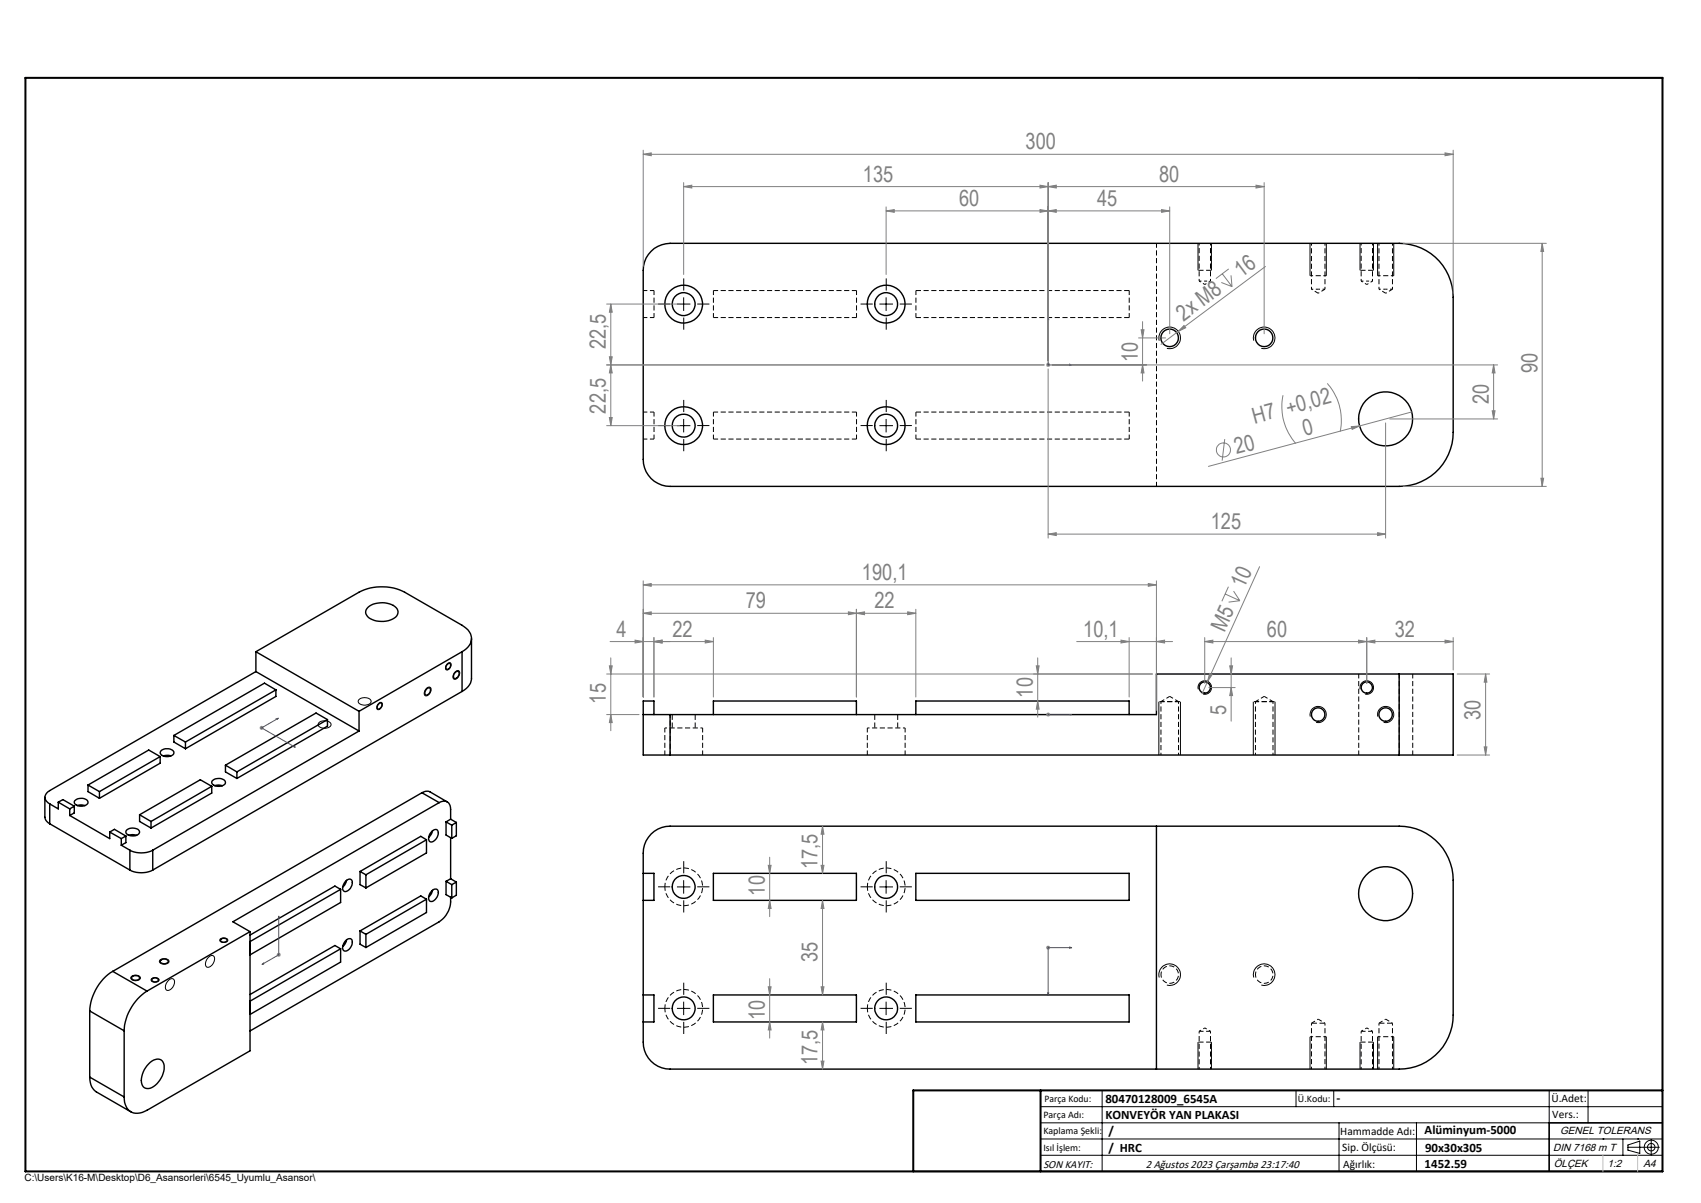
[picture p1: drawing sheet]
<svg xmlns="http://www.w3.org/2000/svg" width="420mm" height="297mm" viewBox="0 0 420 297" stroke-linecap="round" stroke-linejoin="round" font-family="sans-serif">
<path d="M296.1 69.4l1.4 .8M297.5 70.2l1.4-.8M323.8 71.4h1.7M325.5 71.4h1.7M336.1 69.4l1.4 .8M337.5 70.2l1.4-.8M340.5 71.4h1.7M342.2 71.4h1.6M297.5 253.8l-1.4 .8M298.9 254.6l-1.4-.8M337.5 253.8l-1.4 .8M338.9 254.6l-1.4-.8" fill="none" stroke="#000" stroke-width=".25" stroke-dasharray="1.3 .6" stroke-dashoffset=".8" stroke-linecap="butt"/>
<g fill="none" stroke="#000" stroke-width=".25" stroke-dasharray="1.3 .6" stroke-dashoffset=".2" stroke-linecap="butt">
<path d="M161.5 71.7v6.7M176.2 78.4v-6.7M211.5 71.7v6.7M226.2 78.4v-6.7M278.8 78.4v-6.7M161.5 101.7v6.7M176.2 108.4v-6.7M211.5 101.7v6.7M226.2 108.4v-6.7M278.8 108.4v-6.7M285.6 120.1v-60M164.2 179.7v6.7"/>
<path d="M214.2 179.7v6.7M335.5 166.4v20M173.5 186.4v-6.7M223.5 186.4v-6.7M345.5 186.4v-20M348.8 186.4v-20M298.9 254.6h-2.8M338.9 254.6h-2.8"/>
</g>
<path d="M226.2 78.4h52.6M278.8 71.7h-52.6M226.2 108.4h52.6M278.8 101.7h-52.6" fill="none" stroke="#000" stroke-width=".25" stroke-dasharray="1.3 .6" stroke-linecap="butt"/>
<path d="M158.8 78.4h2.7M161.5 71.7h-2.7M158.8 108.4h2.7M161.5 101.7h-2.7M288.8 171.9l-2.1 1.3M291 173.2l-2.2-1.3M312.2 171.9l-2.2 1.3M314.3 173.2l-2.1-1.3M164.2 218.9a4.7 4.7 0 0 0 6.7 4.2 4.7 4.7 0 0 0 .7-7.9 4.7 4.7 0 0 0-7.4 2.9v.8M214.2 218.9a4.7 4.7 0 0 0 6.7 4.2 4.7 4.7 0 0 0 .7-7.9 4.7 4.7 0 0 0-7.4 2.9v.8M164.2 248.9a4.7 4.7 0 0 0 6.7 4.2 4.7 4.7 0 0 0 .7-7.9 4.7 4.7 0 0 0-7.4 2.9v.8M214.2 248.9a4.7 4.7 0 0 0 6.7 4.2 4.7 4.7 0 0 0 .7-7.9 4.7 4.7 0 0 0-7.4 2.9v.8" fill="none" stroke="#000" stroke-width=".25" stroke-dasharray="1.3 .6" stroke-dashoffset=".3" stroke-linecap="butt"/>
<path d="M176.2 78.4h35.3M211.5 71.7h-35.3M176.2 108.4h35.3M211.5 101.7h-35.3" fill="none" stroke="#000" stroke-width=".25" stroke-dasharray="1.3 .6" stroke-dashoffset=".1" stroke-linecap="butt"/>
<g fill="none" stroke="#000" stroke-width=".25" stroke-dasharray="1.3 .6" stroke-dashoffset=".7" stroke-linecap="butt">
<path d="M296.1 69.4h1.4M296.1 60.1v9.3M297.5 69.4h1.4M298.9 69.4v-9.3M323.8 60.1v11.3M327.2 71.4v-11.3M336.1 69.4h1.4M336.1 60.1v9.3M337.5 69.4h1.4M338.9 69.4v-9.3M340.5 60.1v11.3M343.8 71.4v-11.3"/>
<path d="M164.2 179.7h9.3M214.2 179.7h9.3M286.7 173.2v13.2M310 173.2v13.2M291 186.4v-13.2M314.3 186.4v-13.2M296.1 254.6v9.3M323.8 252.6v11.3M336.1 254.6v9.3M340.5 252.6v11.3M298.9 263.9v-9.3M327.2 263.9v-11.3"/>
<path d="M338.9 263.9v-9.3M343.8 263.9v-11.3"/>
</g>
<path d="M323.8 71.4l1.7 1M325.5 72.4l1.7-1M340.5 71.4l1.7 1M342.2 72.4l1.6-1M325.5 251.6l-1.7 1M327.2 252.6l-1.7-1M342.2 251.6l-1.7 1M343.8 252.6l-1.6-1" fill="none" stroke="#000" stroke-width=".25" stroke-dasharray="1.3 .6" stroke-dashoffset="1" stroke-linecap="butt"/>
<g fill="none" stroke="#000" stroke-width=".35">
<path d="M160.8 62.1a6.7 6.7 0 0 1 4.7-2h180a13.3 13.3 0 0 1 13.3 13.3v33.3a13.3 13.3 0 0 1-13.3 13.4h-180a6.6 6.6 0 0 1-6.7-6.7v-46.7a6.6 6.6 0 0 1 2-4.6zM90.9 149.9a5.5 5.5 0 0 1 7.2 .5 1.79 1.79 0 0 1-1.2 2.5 5.9 5.9 0 0 1-6.2-.7l-.2-.3a1.45 1.45 0 0 1 .4-2zM116.4 157.7v9.8a3.9 3.9 0 0 1-2.3 3.2M63.2 165.8l-50.9 29.4a1.72 1.72 0 0 0-1.2 1.6 1.72 1.72 0 0 0 1.2 1.7M63.2 160.9l25.4-14.7a12.6 12.6 0 0 1 11.3 0l14.2 8.2a3.5 3.5 0 0 1 2.1 4.5l-1.1 1.3-1 .7M63.2 165.8l25.5 14.7M63.2 160.9l25.5 14.7M63.2 160.9v4.9M68.1 170.3v1.6l-22.3 13M68.1 170.3l-2.8-1.6-22.4 12.9M68.1 170.3l-22.3 12.9M80.9 177.7v1.6l-22.4 12.9"/>
<path d="M80.9 177.7l-2.9-1.7-22.3 12.9M80.9 177.7l-22.4 12.9M88.7 175.6v4.9M93.6 173.7l.2-.1a.65 .65 0 0 1 .6 .6 .65 .65 0 0 1-.5 .6l-.4 .3a.77 .77 0 0 1-.4-.8 .77 .77 0 0 1 .5-.6zM105.3 170.1a.54 .54 0 0 1 .8-.3 .54 .54 0 0 1 .2 .8 .83 .83 0 0 1-.5 .8 .83 .83 0 0 1-.8 0l-.1-.5zM110.4 164.1l.6-.3a.84 .84 0 0 1 .1 1 .84 .84 0 0 1-.9 .4l-.1-.7zM112.4 166.1a.54 .54 0 0 1 .7-.3 .54 .54 0 0 1 .2 .7 .82 .82 0 0 1-.4 .9 .82 .82 0 0 1-.9-.1v-.7zM114.1 160.9l-25.4 14.7M114.1 160.9v9.8M114.1 170.7l-76.4 44.1M158.8 176.4h6.7M161.5 176.4v-3.3h-2.7v13.3h6.7"/>
<path d="M165.5 176.4v10M176.1 176.4v-3.3h35.4v3.3M226.1 176.4v-3.3h52.7v3.3M345.5 166.4h13.3v20h-13.3M345.5 166.4v20M345.5 166.4h-60v10h-120M11.1 196.8v5l.2 .7 1 .9M12.3 198.5v4.9M14.4 198v1.7l-2.1-1.2M14.4 198l2.8 1.7M14.4 198l1.1-.6 2.8 1.6M17.2 199.7v1.6"/>
<path d="M18.3 199v1.7l-1.1 .6M18.3 199l-1.1 .7M18.5 197.7a2.27 2.27 0 0 1 3.2 .2 1.35 1.35 0 0 1-1.8 1.1l-1.3-.4-.3-.4zM19.1 198.9l.9-.2 1 .2M21.7 193.8v1.6l2.9 1.7M21.7 193.8l2.9 1.6M24.6 195.4v1.7M39.5 186.8v1.6l-14.9 8.7M39.5 186.8l-2.8-1.6-15 8.6M39.5 186.8l-14.9 8.6M39.9 185.2a2.28 2.28 0 0 1 3 .4 1.4 1.4 0 0 1-1.8 1.2h-.4a.91 .91 0 0 1-1-.5 .91 .91 0 0 1 .2-1.1zM40.3 186.6l.9-.1 1 .1"/>
<path d="M42.9 181.6v1.6l2.9 1.7M42.9 181.6l2.9 1.6M45.8 183.2v1.7M52.3 194.1v1.7l-15 8.6M52.3 194.1l-2.8-1.6-15 8.7M52.3 194.1l-15 8.7M52.4 192.8a2.27 2.27 0 0 1 3.2 .2 1.35 1.35 0 0 1-1.8 1.1l-1.3-.4-.2-.5zM53 194l.9-.2 1 .2M55.7 188.9v1.7l2.8 1.6M55.7 188.9l2.8 1.7M58.5 190.6v1.6M88.7 180.5l-51 29.4"/>
<path d="M104.2 195.7l.9-.3h.8l4.5 2.6M104.2 195.7l4.2 2.5M104.2 195.7l-76.4 44.1M108.4 198.2a1.74 1.74 0 0 1 2-.2 1.74 1.74 0 0 1 .9 1.8v2.4M108.4 198.2l-50.9 29.4 4.2 2.4M165.5 186.4h180M12.3 203.4l19.8 11.4M17.2 201.3l9.9 5.7v-1.6M27.1 205.4l2.9 1.6M27.1 205.4l1.2-.7 2.8 1.7M30 208.7l2.1 1.2M30 207v1.7"/>
<path d="M31.1 206.4v1.6l-1.1 .7M31.1 206.4l-1.1 .6M31.2 205a2.27 2.27 0 0 1 3.2 .2 1.35 1.35 0 0 1-1.8 1.2 1.12 1.12 0 0 1-1.4-1.4zM31.8 206.2l.9-.1 1 .1M32.1 209.9a6.3 6.3 0 0 0 5.6 0M32.1 214.8a6.3 6.3 0 0 0 5.6 0M32.1 209.9v4.9M34.5 201.2v1.6l2.8 1.6M34.5 201.2l2.8 1.6M37.3 202.8v1.6M37.7 209.9v4.9M84.1 219.6l-1.4-.8-21 12.1"/>
<path d="M84.1 219.6l-22.3 12.8M84.1 219.6v3.2l-22.3 12.9M85.4 217.4a.85 .85 0 0 1 1.2-.3 .85 .85 0 0 1 .4 1.1 1.99 1.99 0 0 1-2 1.9 1.75 1.75 0 0 1 .4-2.7zM85.6 217.3l-.5 1.2-.5 .5M88.9 215.2v3.2l1.4 .8M88.9 215.2l1.4 .8M90.3 216v3.2M105.3 207.3l-1.4-.8-15 8.7M105.3 207.3v3.3l-15 8.6M105.3 207.3l-15 8.7M106.7 219.9a.85 .85 0 0 1 1.1-.4 .85 .85 0 0 1 .4 1.2 2.05 2.05 0 0 1-2 1.8 1.85 1.85 0 0 1 .5-2.6zM106.7 205.2a.85 .85 0 0 1 1.1-.4 .85 .85 0 0 1 .4 1.2 2.05 2.05 0 0 1-2 1.8 1.81 1.81 0 0 1 .5-2.6z"/>
<path d="M106.8 205.1l-.3 .8-.7 .8M106.8 219.8l-.3 .8-.7 .8M110.1 202.9v3.3l1.4 .8M110.1 217.6v3.3l1.4 .8M110.1 202.9l1.4 .8M110.1 217.6l1.4 .8M111.3 206.8v10.2M111.3 202.2l-1.2 .7M111.3 217l-1.2 .6M111.3 202.2l1.4 .9M111.3 217l1.4 .8M111.5 203.7v3.3"/>
<path d="M111.5 218.4v3.3M112.7 203.1l-1.2 .6M112.7 203.1v3.2l-1.2 .7M112.7 217.8v3.2l-1.2 .7M112.7 217.8l-1.2 .6M158.8 215.6h2.7v6.7h-2.7M160.8 205.9a6.5 6.5 0 0 1 4.7-1.9h180a13.3 13.3 0 0 1 13.3 13.3v33.3a13.3 13.3 0 0 1-13.3 13.3h-180a6.6 6.6 0 0 1-6.7-6.6v-46.7a6.6 6.6 0 0 1 2-4.7zM176.1 215.6h35.4v6.7h-35.4zM226.1 215.6h52.7v6.7h-52.7zM285.5 204v59.9M27.8 239.8a12.4 12.4 0 0 0-5.6 9.8M27.8 239.8l8.5 4.9"/>
<path d="M39.7 237.1a1.23 1.23 0 0 1 1.9 .3 1.2 1.2 0 0 1-2.1 0zM54.5 231.9a1.05 1.05 0 0 1 1.6 .2 .91 .91 0 0 1-.9 .5 .91 .91 0 0 1-.8-.5zM61.7 230v29.4l-25.4 14.7a3.4 3.4 0 0 1-5.1-.9l-.4-1.1-.1-1.3M61.7 230l-25.4 14.7M61.7 235.7h.1M61.7 232.4h.1M61.8 232.4v3.3M84.1 234.2l-1.4-.8-21 12.1M84.1 234.2v3.3l-22.3 12.9M84.1 234.2l-22.3 13M85.2 232.4a.91 .91 0 0 1 1-.7 .91 .91 0 0 1 .8 .9 2.04 2.04 0 0 1-2 2.2 1.67 1.67 0 0 1 .2-2.4zM85.6 232.1l-.5 1-.5 .6"/>
<path d="M88.9 229.8v3.3l1.4 .8M88.9 229.8l1.4 .9M90.3 230.7v3.2M105.3 222l-1.4-.8-15 8.6M105.3 222v3.3l-15 8.6M105.3 222l-15 8.7M111.3 221.5a6.4 6.4 0 0 1-2.9 6.1l-46.7 26.9M22.2 249.6l8.5 4.9M22.2 249.6v16.3M30.7 254.5v16.3M32.6 241.2a1.23 1.23 0 0 1 1.9 .3 1.12 1.12 0 0 1-2-.2zM36.3 244.7a12.6 12.6 0 0 0-5.6 9.8"/>
<path d="M37.7 241.6a.87 .87 0 0 1 1.4 .5 .96 .96 0 0 1-1.6-.2zM61.7 250.4h.1M61.7 247.2h.1M61.8 247.2v3.2M158.8 245.6h2.7v6.7h-2.7M176.1 245.6h35.4v6.7h-35.4zM226.1 245.6h52.7v6.7h-52.7zM22.2 265.9a3.9 3.9 0 0 0 1.6 3.7l8.5 4.9M22.2 265.9l8.5 4.9M37.1 262.3a2.01 2.01 0 0 1 3.2-.1 5.1 5.1 0 0 1-1.5 5.3 2.44 2.44 0 0 1-3.4 .8 4.5 4.5 0 0 1 .9-5.2zM410.5 277.2h-28v12M225.5 289.2h185"/>
<circle cx="168.8" cy="75.1" r="2.83"/>
<circle cx="168.8" cy="75.1" r="4.7"/>
<circle cx="218.8" cy="75.1" r="2.83"/>
<circle cx="218.8" cy="75.1" r="4.7"/>
<circle cx="288.8" cy="83.4" r="2.17"/>
<circle cx="312.2" cy="83.4" r="2.17"/>
<circle cx="168.8" cy="105.1" r="2.83"/>
<circle cx="168.8" cy="105.1" r="4.7"/>
<circle cx="218.8" cy="105.1" r="2.83"/>
<circle cx="218.8" cy="105.1" r="4.7"/>
<circle cx="342.1" cy="103.4" r="6.7"/>
<circle cx="297.5" cy="169.7" r="1.4"/>
<circle cx="325.5" cy="176.4" r="1.67"/>
<circle cx="337.5" cy="169.7" r="1.39"/>
<circle cx="342.1" cy="176.4" r="1.67"/>
<circle cx="168.8" cy="218.9" r="2.83"/>
<circle cx="218.8" cy="218.9" r="2.83"/>
<circle cx="342.1" cy="220.6" r="6.7"/>
<circle cx="168.8" cy="249" r="2.83"/>
<circle cx="218.8" cy="249" r="2.83"/>
</g>
<path d="M165.5 176.4v10M286.7 173.2h4.3M310 173.2h4.3" fill="none" stroke="#000" stroke-width=".25" stroke-dasharray="1.3 .6" stroke-dashoffset=".4" stroke-linecap="butt"/>
<path d="M295.8 66.7h3.4M335.8 66.7h3.4M166 176.4v3.3M171.7 179.7v-3.3M216 176.4v3.3M221.7 179.7v-3.3M291.5 173.2h-5.3M314.8 173.2h-5.3M299.2 257.3h-3.4M327.2 252.6h-3.4M339.2 257.3h-3.4M343.8 252.6h-3.3" fill="none" stroke="#000" stroke-width=".25" stroke-dasharray="1.3 .6" stroke-dashoffset="-.1" stroke-linecap="butt"/>
<path d="M323.5 68.1h4M340.2 68.1h4M286.7 240.6a2.17 2.17 0 0 0 3 2 2.17 2.17 0 0 0 .5-3.7 2.17 2.17 0 0 0-3.5 1.1v.6M310 240.6a2.17 2.17 0 0 0 3.1 2 2.17 2.17 0 0 0 .4-3.7 2.17 2.17 0 0 0-3.4 1.1l-.1 .6M327.5 255.9h-4M344.2 255.9h-4" fill="none" stroke="#000" stroke-width=".25" stroke-dasharray="1.3 .6" stroke-dashoffset=".5" stroke-linecap="butt"/>
<g fill="none" stroke="#808080" stroke-width=".25">
<path d="M158.8 38.1l2-.4v.7zM158.8 37.1v28.7M158.8 38.1h200M356.8 37.7l2 .4-2 .3zM358.8 37.1v35.3M168.8 46.1l2-.4v.7zM168.8 45.1v22.7M168.8 46.1h143.3M218.8 52.1l2-.4v.7zM218.8 51.1v16.7M218.8 52.1h70M256.8 51.7l2 .4-2 .3z"/>
<path d="M256.8 45.7l2 .4-2 .3zM258.8 52.1l2-.4v.7zM258.8 46.1l2-.4v.7zM258.8 45.1v44M286.8 51.7l2 .4-2 .3zM288.8 51.1v31.3M310.1 45.7l2 .4-2 .3zM312.1 45.1v37.3M149.8 75.1h18M150.8 75.1l.4 2h-.7zM150.8 75.1v30M282.1 79.4v14.7"/>
<path d="M301.6 69.7l2.6 1.1M301.8 67.6l2.4 3.2M303.4 66.4l-3.2 2.4M304 68l.2 2.8M312.5 65.8l-21.6 16M346.5 60.1h35.3M380.8 60.1v60M380.8 60.1l.3 2h-.6zM150.5 88.1h.7l-.4 2zM150.8 90.1l.4 2h-.7zM257.8 90.1h-108M258.3 90.1h1"/>
<path d="M258.4 89.7l.8 .7M258.8 89.6v1M258.8 91.1v41.8M259.2 89.7l-.8 .7M259.8 90.1h110M281.1 83.4h6.7M281.8 81.4h.7l-.4 2zM282.1 90.1l.4 2h-.7zM290.9 81.8l-4.2 3.2M292.3 80.4l.5 .5-1.9 .9zM316.8 97.6a13.7 13.7 0 0 0 3.2 11.9M327.7 94.6a13.7 13.7 0 0 1 3.2 12"/>
<path d="M368.8 90.1v13.3M368.8 90.1l.3 2h-.7zM149.8 105.1h18M150.5 103.1h.7l-.4 2zM302.4 108.4l-.6 5.3M333.7 105.3l2-.1-1.8 .8zM342.1 104.4v28.5M343.1 103.4h26.7M348.6 101.7l-50.2 13.4M368.4 101.4h.7l-.3 2zM380.5 118.1h.6l-.3 2zM258.8 131.9l2-.4v.7z"/>
<path d="M258.8 131.9h83.3M311 139.9l-12.8 28.3M340.1 131.5l2 .4-2 .3zM346.5 120.1h35.3M150.6 158.4h25.5M156.8 158l2 .4-2 .3zM158.8 144.4l2-.3v.6zM158.8 151.4l2-.3v.7zM158.8 143.4v28.7M158.8 151.4h67.3M158.8 144.4h126.7M161.5 158.4l2-.4v.7z"/>
<path d="M161.5 157.4v14.7M174.1 158l2 .4-2 .3zM176.1 157.4v14.7M209.5 151.1l2 .3-2 .4zM211.5 151.4l2-.3v.7zM211.5 150.4v21.7M224.1 151.1l2 .3-2 .4zM226.1 150.4v21.7M265.9 158.4h23.6M276.8 158l2 .4-2 .3zM278.8 157.4v14.7M283.5 144.1l2 .3-2 .3z"/>
<path d="M285.5 158.4l2-.4v.7zM285.5 143.4v32M297.5 158.4l2-.4v.7zM297.5 157.4v11.3M302.5 146.6l3.6 1.7M303.3 144.8l-1.6 3.6M304.6 145.9l1.5 2.4M306.1 148.3l-2.7 .4M335.5 158l2 .4-2 .3zM337.5 158.4l2-.4v.7zM337.5 157.4v11.3M356.8 158l2 .4-2 .3z"/>
<path d="M358.8 157.4v8M358.8 158.4h-61.3M64.1 179.7h1M64.2 179.3l.7 .8M64.6 179.2v1M64.9 179.3l-.7 .8M149.8 176.4h8M149.8 166.4h134.8M150.5 164.4h.7l-.4 2zM150.8 162.4v18M150.8 176.4l.4 2h-.7zM255.9 164.4h.7l-.4 2z"/>
<path d="M256.2 162.4v14.7M256.2 173.1l.4 2h-.7zM258.3 176.4h1M258.4 176.1l.8 .7M258.8 175.9v1M259.2 176.1l-.8 .7M298.2 168.2l-1.4 3.1M298.5 169.8h6.5M298.7 166.3l.6 .2-1.1 1.7zM303.6 164.4h.7l-.3 2zM304 162.4v15.6M304 169.8l.3 1.9h-.7z"/>
<path d="M359.8 166.4h8M366.8 166.4l.3 2h-.6zM366.8 166.4v20M359.8 186.4h8M366.5 184.4h.6l-.3 2zM189.7 213.6h.7l-.4 2zM190 211.6v14.7M202.7 213.6h.7l-.3 2zM203.1 204l.3 1.9h-.7zM203.1 204v11.6M68.3 235.7h1M68.5 235.4l.7 .7"/>
<path d="M68.8 235.2v1M69.2 235.4l-.7 .7M190 222.3l.4 2h-.7zM203.1 222.3l.3 2h-.7zM203.1 222.3v23.3M258.3 234h1M258.4 233.6l.8 .7M258.8 233.5v1M259.2 233.6l-.8 .7M189.7 243.6h.7l-.4 2zM190 252.3l.4 2h-.7zM190 241.6v14.7"/>
<path d="M202.7 243.6h.7l-.3 2zM203.1 252.3v11.6M203.1 252.3l.3 2h-.7zM202.7 262h.7l-.3 1.9z"/>
<circle cx="302.1" cy="111.1" r="1.75"/>
</g>
<g fill="none" stroke="#000" stroke-width=".25">
<path d="M350.2 19.2h60.3v12.6M167.1 75.1h3.4M168.8 73.4v3.4M217.1 75.1h3.4M218.8 73.4v3.4M295.8 60.1v6.6M299.1 60.1v6.6M323.5 60.1v8M327.5 60.1v8M335.8 60.1v6.6M339.1 60.1v6.6M340.1 60.1v8"/>
<path d="M344.1 60.1v8M286.2 84.1a2.67 2.67 0 0 1 2.4-3.3 2.67 2.67 0 0 1 2.9 2.9 2.67 2.67 0 0 1-3.4 2.3M309.6 84.1a2.67 2.67 0 0 1 2.3-3.3 2.67 2.67 0 0 1 2.9 2.9 2.67 2.67 0 0 1-3.4 2.3M167.1 105.1h3.4M168.8 103.4v3.3M217.1 105.1h3.4M218.8 103.4v3.3M78.9 178.3a2.07 2.07 0 0 1 2.8 .5 1.73 1.73 0 0 1-2.6 .8l-.3-.2-.3-.5zM88.6 172.8a2.21 2.21 0 0 1 3 .2 1.52 1.52 0 0 1-2.2 1l-.8-.4-.2-.3zM93.5 173.6a.53 .53 0 0 1 .8-.1 .53 .53 0 0 1 .1 .8 .85 .85 0 0 1-1.3 .7v-.7zM105.3 170a.67 .67 0 0 1 1-.3 .67 .67 0 0 1 0 1.1 .97 .97 0 0 1-1.5 .8v-1zM110.4 163.9a.58 .58 0 0 1 .9-.2 .58 .58 0 0 1 0 .9 .73 .73 0 0 1-.5 .7 .73 .73 0 0 1-.8-.2v-.6z"/>
<path d="M112.4 165.9a.67 .67 0 0 1 1-.3 .67 .67 0 0 1 0 1.1 .97 .97 0 0 1-1.5 .8v-.9zM286.1 173.2v13.2M291.5 173.2v13.2M295.9 170.2a1.67 1.67 0 0 1 1.4-2.1 1.67 1.67 0 0 1 1.8 1.8 1.67 1.67 0 0 1-2.1 1.4M309.5 173.2v13.2M314.8 173.2v13.2M323.5 176.9a2 2 0 0 1 1.8-2.5 2 2 0 0 1 2.2 2.2 2 2 0 0 1-2.6 1.7M335.8 170.2a1.68 1.68 0 0 1 1.5-2.2 1.68 1.68 0 0 1 1.8 1.8 1.68 1.68 0 0 1-2.1 1.5M340.2 176.9a1.99 1.99 0 0 1 1.8-2.5 1.99 1.99 0 0 1 2.1 2.2 1.99 1.99 0 0 1-2.5 1.7M167.1 219h3.4M168.8 217.3v3.3M217.1 219h3.4"/>
<path d="M218.8 217.3v3.3M39.6 236.9a1.47 1.47 0 0 1 2.1 .4 1.31 1.31 0 0 1-1.2 .8 1.31 1.31 0 0 1-1.1-.8zM51.4 236.5l.1-.2a.83 .83 0 0 1 1.2-.3 .83 .83 0 0 1 .2 1.2 1.67 1.67 0 0 1-1.9 1.5 1.83 1.83 0 0 1 .4-2.2zM54.4 231.8a1.24 1.24 0 0 1 1.9 .4 1.17 1.17 0 0 1-2-.1zM32.5 241a1.4 1.4 0 0 1 2.2 .5 1.38 1.38 0 0 1-2.4-.2zM37.4 241.6a1.11 1.11 0 0 1 1.9 .4 1.19 1.19 0 0 1-2-.1zM41.7 241.9a.82 .82 0 0 1 1.1-.2 .82 .82 0 0 1 .2 1.2 1.68 1.68 0 0 1-1.9 1.5 1.96 1.96 0 0 1 .6-2.5zM167.1 249h3.4M168.8 247.3v3.3M217.1 249h3.4M218.8 247.3v3.3M286.2 241.3a2.66 2.66 0 0 1 2.4-3.3 2.66 2.66 0 0 1 2.9 2.9 2.66 2.66 0 0 1-3.4 2.3"/>
<path d="M295.8 257.3v6.6M299.1 257.3v6.6M309.6 241.3a2.66 2.66 0 0 1 2.3-3.3 2.66 2.66 0 0 1 2.9 2.9 2.66 2.66 0 0 1-3.4 2.3M323.5 256v7.9M327.5 256v7.9M335.8 257.3v6.6M339.1 257.3v6.6M340.1 256v7.9M344.1 256v7.9M256.9 273.2h153.6M256.9 277.2h153.6M272.1 269.2v20"/>
<path d="M320 269.2v4M329.3 269.2v4M330.6 277.2v12M349.7 277.2v12M382.5 269.2v20M392.1 269.2v8M256.9 281.2h153.6M256.9 285.2h153.6M395.8 281.2h.1M400.7 281.2v4M402 283.2h7.7M402 282.7l2.9-1v3.1l-2.9-.9z"/>
<path d="M404.4 281.2h.1M407.7 281.3v3.8"/>
<circle cx="407.7" cy="283.2" r=".93"/>
<circle cx="407.7" cy="283.2" r="1.74"/>
</g>
<g fill="none" stroke="#00f" stroke-width=".25">
<path d="M258.8 78.3v11.8h5.9M258.8 78.3l.1 .6h-.2zM264.1 89.9l.6 .2-.6 .1zM68.2 177.5l.6-.2-.4 .3zM68.8 177.3l-4.2 2.4 8.3 4.8M258.7 176.4h.2zM258.8 176.4h.1M258.8 176.4h5.9M264.7 176.4h-.6h.6M72.4 184.3l.2-.1 .3 .3zM64.7 238.1l.4-.3v.2zM68.8 226.1l.1 .5-.2 .1z"/>
<path d="M68.8 226.1v9.6l-4.1 2.4M264.1 233.8l.6 .2-.6 .1zM264.7 234h-5.9v11.7M258.7 245.1h.2l-.1 .6z"/>
</g>
<g fill="none" stroke="#000" stroke-width=".25" stroke-dasharray="15.2 1.3 1.3 1.3" stroke-linecap="butt">
<path d="M165.5 75.1h-3M168.8 71.7v-3M168.8 78.4v3M172.2 75.1h3M215.5 75.1h-3M218.8 71.7v-3M218.8 78.4v3M222.2 75.1h3M165.5 105.1h-3M168.8 101.7v-3M168.8 108.4v3M172.2 105.1h3"/>
<path d="M215.5 105.1h-3M218.8 101.7v-3M218.8 108.4v3M222.2 105.1h3M165.5 218.9h-3M168.8 215.6v-3M172.2 218.9h3M215.5 218.9h-3M218.8 215.6v-3M222.2 218.9h3M168.8 222.3v3M218.8 222.3v3"/>
<path d="M165.5 248.9h-3M168.8 245.6v-3M168.8 252.3v3M172.2 248.9h3M215.5 248.9h-3M218.8 245.6v-3M218.8 252.3v3M222.2 248.9h3"/>
</g>
<path d="M6.3 19.2h404.2v270h-404.2zM256.9 269.2v20M410.5 269.2h-185v20" fill="none" stroke="#000" stroke-width=".5"/>
<path d="M392.1 281.2h.1M395.8 285.2v4M404.4 285.2v4" fill="none" stroke="#c0c0c0" stroke-width=".25"/>
<g fill="#00f">
<path d="M264.1 89.9l.6 .2-.6 .1zM258.8 78.3l.1 .6h-.2z"/>
<path d="M264.1 176.4h.6zM258.7 176.4h.2z"/>
<path d="M64.7 238.1l.4-.1v-.2zM68.8 226.1l-.1 .6 .2-.1zM264.1 233.8v.3l.6-.1zM258.7 245.1l.1 .6 .1-.6z"/>
<path d="M68.2 177.5l.2 .1 .4-.3zM72.4 184.3l.5 .2-.3-.3z"/>
</g>
<g fill="#808080">
<path d="M333.7 105.3l2-.1-1.8 .8z"/>
<path d="M292.3 80.4l.5 .5-1.9 .9z"/>
<path d="M298.7 166.3l.6 .2-1.1 1.7z"/>
<path d="M256.8 51.7l2 .4-2 .3zM218.8 52.1l2-.4v.7zM256.8 45.7l2 .4-2 .3zM168.8 46.1l2-.4v.7zM356.8 37.7l2 .4-2 .3zM158.8 38.1l2-.4v.7zM340.1 131.5l2 .4-2 .3zM258.8 131.9l2-.4v.7zM286.8 51.7l2 .4-2 .3zM258.8 52.1l2-.4v.7zM310.1 45.7l2 .4-2 .3zM258.8 46.1l2-.4v.7zM356.8 158l2 .4-2 .3zM337.5 158.4l2-.4v.7z"/>
<path d="M161.5 158.4l2-.4v.7zM174.1 158l2 .4-2 .3zM211.5 151.4l2-.3v.7zM224.1 151.1l2 .3-2 .4z"/>
<path d="M335.5 158l2 .4-2 .3zM297.5 158.4l2-.4v.7z"/>
<path d="M158.8 144.4l2-.3v.6zM283.5 144.1l2 .3-2 .3zM156.8 158l2 .4-2 .3zM161.5 158.4l2-.4v.7zM158.8 151.4l2-.3v.7zM209.5 151.1l2 .3-2 .4z"/>
<path d="M285.5 158.4l2-.4v.7zM276.8 158l2 .4-2 .3z"/>
<path d="M304 169.8l.3 1.9h-.7zM303.6 164.4h.7l-.3 2z"/>
<path d="M190 222.3l.4 2h-.7zM189.7 213.6h.7l-.4 2z"/>
<path d="M202.7 213.6h.7l-.3 2zM203.1 204l.3 1.9h-.7z"/>
<path d="M150.5 88.1h.7l-.4 2zM150.8 75.1l.4 2h-.7zM366.5 184.4h.6l-.3 2zM366.8 166.4l.3 2h-.6z"/>
<path d="M255.9 164.4h.7l-.4 2zM256.2 173.1l.4 2h-.7z"/>
<path d="M189.7 243.6h.7l-.4 2zM190 252.3l.4 2h-.7z"/>
<path d="M380.8 60.1l.3 2h-.6zM380.5 118.1h.6l-.3 2zM368.8 90.1l.3 2h-.7zM368.4 101.4h.7l-.3 2zM150.8 90.1l.4 2h-.7zM150.5 103.1h.7l-.4 2zM281.8 81.4h.7l-.4 2zM282.1 90.1l.4 2h-.7zM203.1 252.3l.3 2h-.7zM202.7 262h.7l-.3 1.9z"/>
<path d="M203.1 222.3l.3 2h-.7zM202.7 243.6h.7l-.3 2z"/>
<path d="M150.8 176.4l.4 2h-.7zM150.5 164.4h.7l-.4 2z"/>
</g>
<g font-size="5.5" fill="#808080">
<text x="253.2" y="36.8">300</text>
<text x="213.1" y="44.8">135</text>
<text x="286.2" y="44.8">80</text>
<text x="236.8" y="50.8">60</text>
<text x="270.9" y="50.8">45</text>
<text x="306.5" y="68.7" transform="rotate(-37 306.5 68.7)">16</text>
<text x="292.2" y="79.4" transform="rotate(-37 292.2 79.4)">2x M8</text>
<text x="149.6" y="86.3" transform="rotate(-90 149.6 86.3)">22,5</text>
<text x="280.9" y="89.4" transform="rotate(-90 280.9 89.4)">10</text>
<text x="379.6" y="92.1" transform="rotate(-90 379.6 92.1)">90</text>
<text x="367.6" y="99.7" transform="rotate(-90 367.6 99.7)">20</text>
<text x="149.6" y="102.1" transform="rotate(-90 149.6 102.1)">22,5</text>
<text x="309.8" y="104.6" transform="rotate(-15 309.8 104.6)">H7 +0,02</text>
<text x="322.2" y="107.6" transform="rotate(-15 322.2 107.6)">0</text>
<text x="305.3" y="112.1" transform="rotate(-15 305.3 112.1)">20</text>
<text x="299" y="130.6">125</text>
<text x="212.8" y="143.2">190,1</text>
<text x="307.2" y="145.4" transform="rotate(-66 307.2 145.4)">10</text>
<text x="184.1" y="150.2">79</text>
<text x="215.9" y="150.2">22</text>
<text x="152.2" y="157.2">4</text>
<text x="166" y="157.2">22</text>
<text x="267.5" y="157.2">10,1</text>
<text x="302.3" y="156.2" transform="rotate(-66 302.3 156.2)">M5</text>
<text x="312.8" y="157.2">60</text>
<text x="344.4" y="157.2">32</text>
<text x="149.6" y="173.7" transform="rotate(-90 149.6 173.7)">15</text>
<text x="255" y="172.2" transform="rotate(-90 255 172.2)">10</text>
<text x="302.8" y="176.4" transform="rotate(-90 302.8 176.4)">5</text>
<text x="365.6" y="177.7" transform="rotate(-90 365.6 177.7)">30</text>
<text x="201.9" y="214.6" transform="rotate(-90 201.9 214.6)">17,5</text>
<text x="188.8" y="221.1" transform="rotate(-90 188.8 221.1)">10</text>
<text x="201.9" y="237.4" transform="rotate(-90 201.9 237.4)">35</text>
<text x="188.8" y="251.9" transform="rotate(-90 188.8 251.9)">10</text>
<text x="201.9" y="262.9" transform="rotate(-90 201.9 262.9)">17,5</text>
</g>
<g font-size="3.2">
<text x="272.9" y="272.3">80470128009_6545A</text>
<text x="330" y="272.2">-</text>
<text x="272.9" y="276.3">KONVEYÖR YAN PLAKASI</text>
<text x="273.7" y="280.3">/</text>
<text x="351.8" y="280">Alüminyum-5000</text>
<text x="273.7" y="284.4">/ HRC</text>
<text x="351.9" y="284.3">90x30x305</text>
<text x="351.8" y="288.3">1452.59</text>
</g>
<g font-size="2.8">
<text x="383" y="272.2">Ü.Adet:</text>
<text x="330.9" y="280.3">Hammadde Adı:</text>
<text x="383.3" y="276">Vers.:</text>
<text x="331.4" y="284.3">Sip. Ölçüsü:</text>
<text x="257.6" y="288.3">SON KAYIT:</text>
<text x="282.9" y="288.3">2 Ağustos 2023 Çarşamba 23:17:40</text>
<text x="331.6" y="288.3">Ağırlık:</text>
</g>
<g font-size="2.6">
<text x="385.2" y="279.9">GENEL TOLERANS</text>
<text x="383.5" y="284">DIN 7168 m T</text>
<text x="383.6" y="288.1">ÖLÇEK</text>
<text x="396.9" y="288.1">1:2</text>
<text x="405.8" y="288.1">A4</text>
</g>
<g font-size="2.5">
<text x="257.9" y="272">Parça Kodu:</text>
<text x="320.5" y="272">Ü.Kodu:</text>
<text x="257.6" y="280">Kaplama Şekli:</text>
<text x="257.6" y="276">Parça Adı:</text>
<text x="257.6" y="284.1">Isıl İşlem:</text>
<text x="6.1" y="291.6">C:\Users\K16-M\Desktop\D6_Asansorleri\6545_Uyumlu_Asansor\</text>
</g>
</svg>
